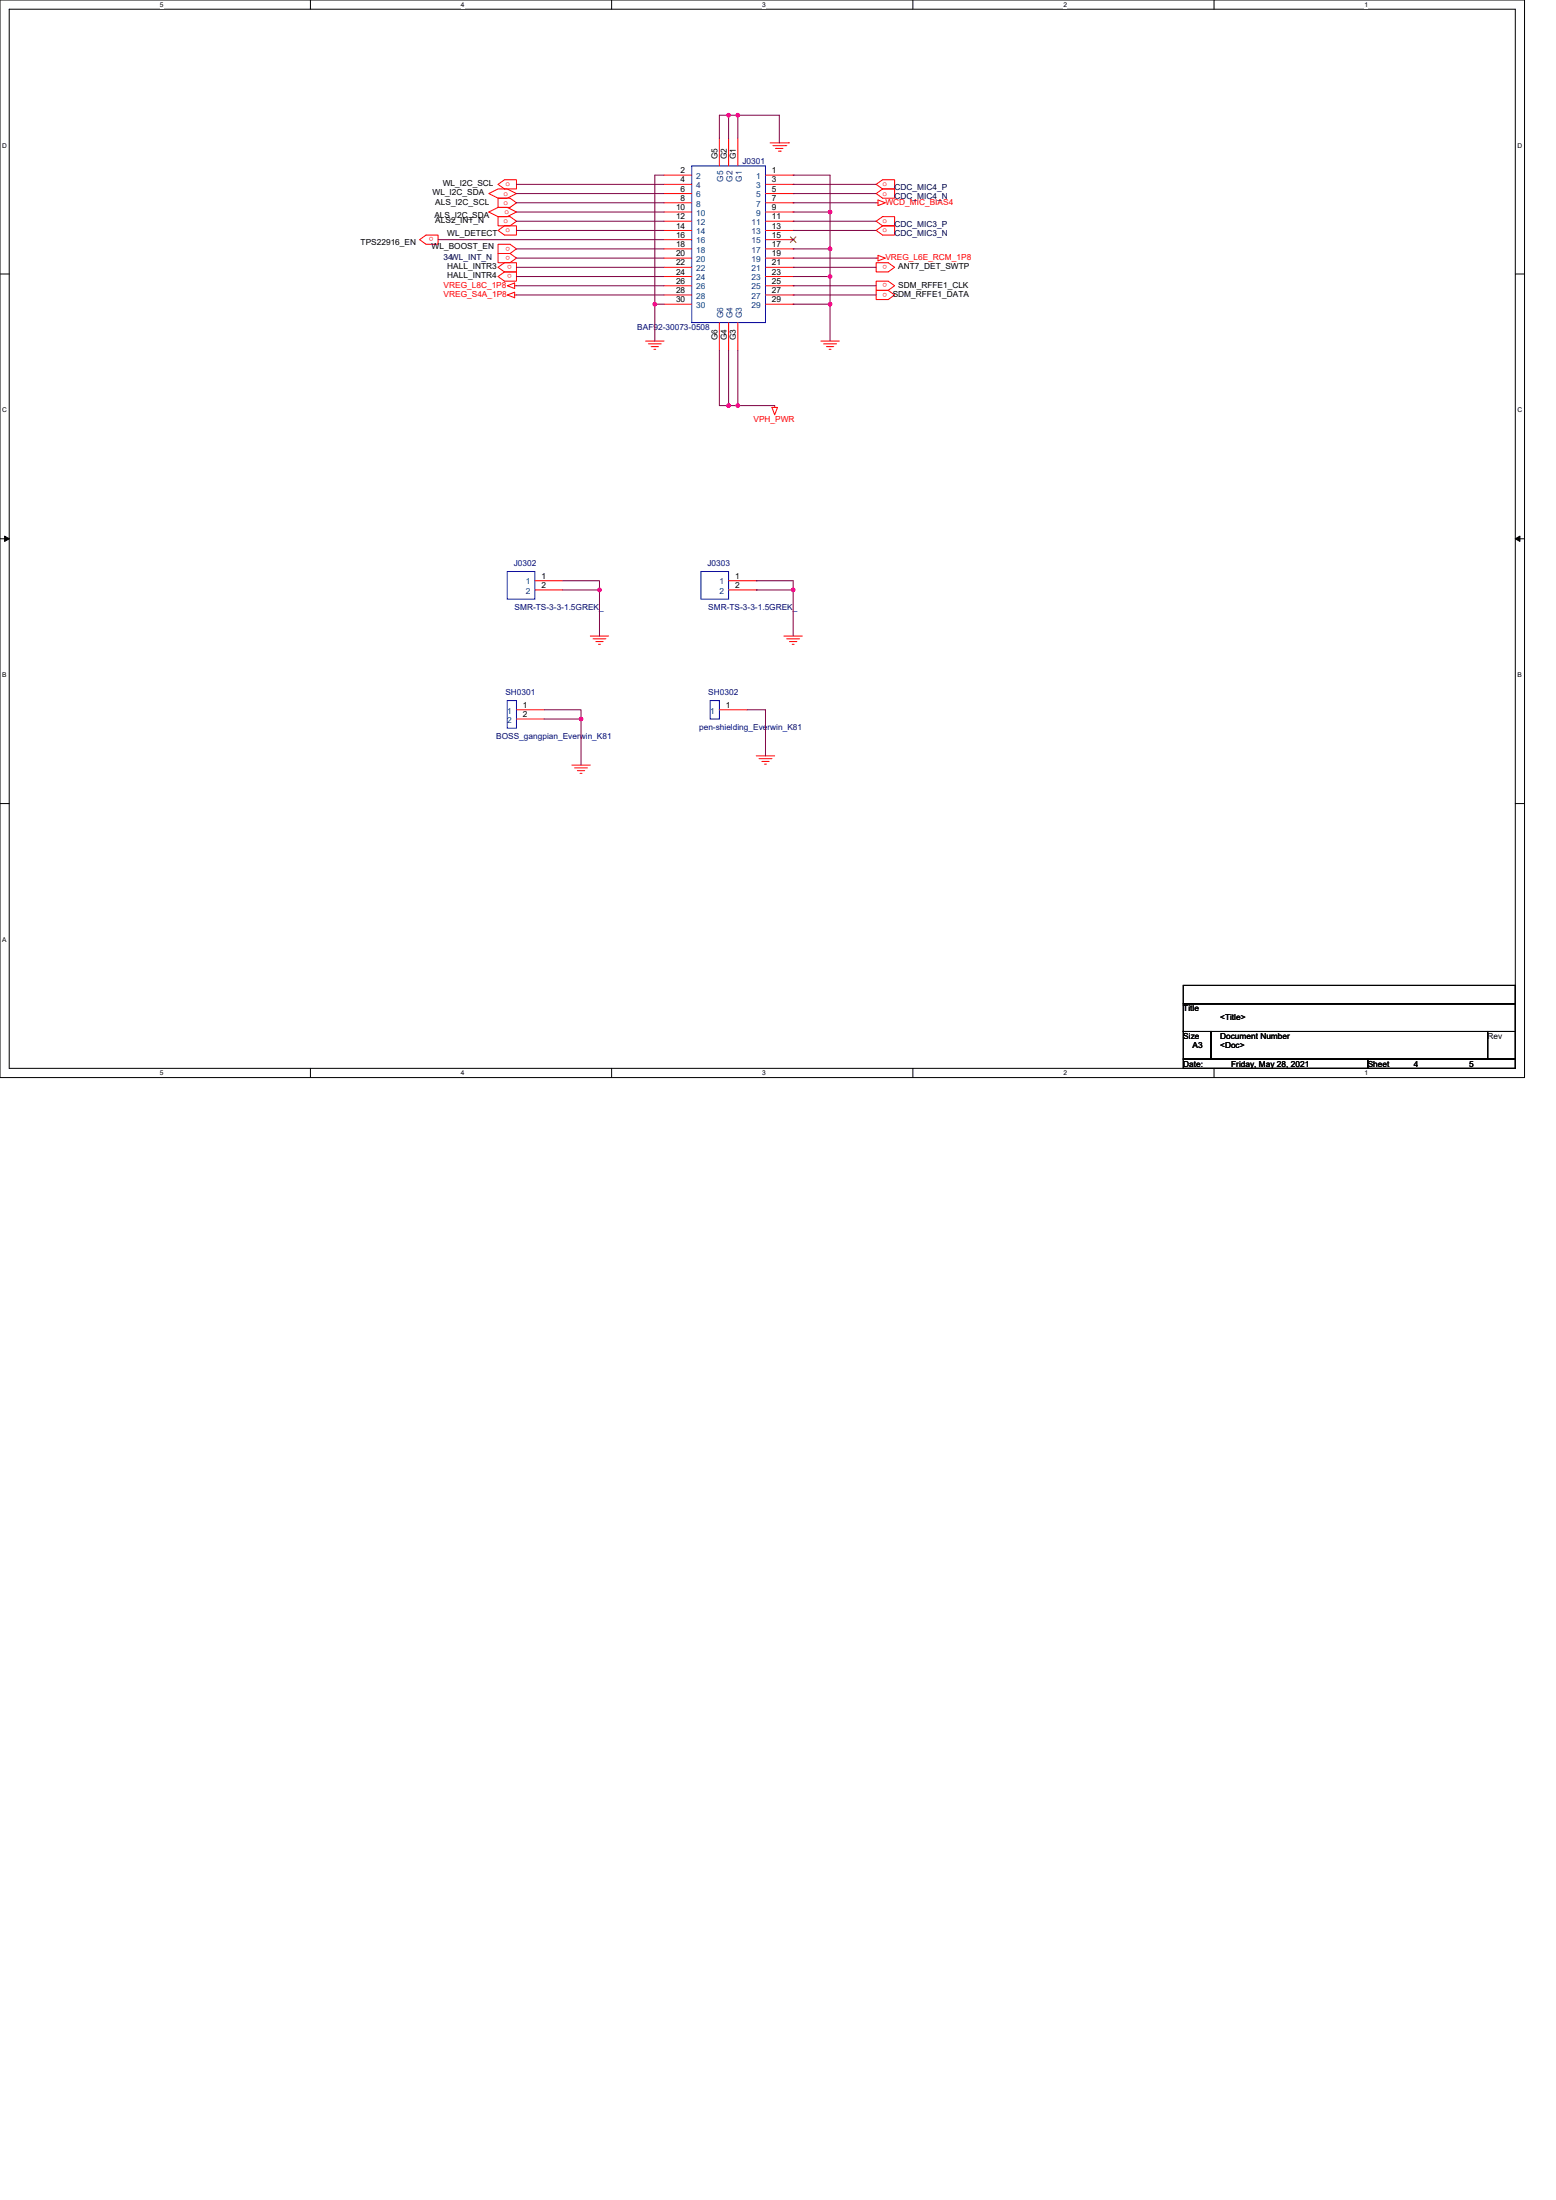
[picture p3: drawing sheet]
<svg xmlns="http://www.w3.org/2000/svg" width="210mm" height="297mm" viewBox="0 0 210 297" stroke-linecap="round" stroke-linejoin="round" font-family="sans-serif">
<path d="M0 0h205.7v145.5h-205.7zM1.2 1.2h203.3v143h-203.3z" fill="none" stroke="#000" stroke-width=".13"/>
<g fill="#fff">
<path d="M21.6 .1h.5v1h-.5z"/>
<path d="M21.6 144.4h.5v1h-.5z"/>
</g>
<path d="M41.9 0v1.2M41.9 144.2v1.3" fill="none" stroke="#000" stroke-width=".13"/>
<g fill="#fff">
<path d="M62.2 .1h.5v1h-.5z"/>
<path d="M62.2 144.4h.5v1h-.5z"/>
</g>
<path d="M82.5 0v1.2M82.5 144.2v1.3" fill="none" stroke="#000" stroke-width=".13"/>
<g fill="#fff">
<path d="M102.9 .1h.5v1h-.5z"/>
<path d="M102.9 144.4h.5v1h-.5z"/>
</g>
<path d="M123.2 0v1.2M123.2 144.2v1.3" fill="none" stroke="#000" stroke-width=".13"/>
<g fill="#fff">
<path d="M143.5 .1h.5v1h-.5z"/>
<path d="M143.5 144.4h.5v1h-.5z"/>
</g>
<path d="M163.8 0v1.2M163.8 144.2v1.3" fill="none" stroke="#000" stroke-width=".13"/>
<g fill="#fff">
<path d="M184.2 .1h.5v1h-.5z"/>
<path d="M184.2 144.4h.5v1h-.5z"/>
<path d="M.3 19.1h.7v1h-.7z"/>
<path d="M204.8 19.1h.6v1h-.6z"/>
<path d="M.3 54.9h.7v1h-.7z"/>
<path d="M204.8 54.9h.6v1h-.6z"/>
</g>
<path d="M0 37h1.2M204.5 37h1.2" fill="none" stroke="#000" stroke-width=".13"/>
<g fill="#fff">
<path d="M.3 90.6h.6v1h-.6z"/>
<path d="M204.8 90.6h.6v1h-.6z"/>
</g>
<path d="M0 72.7h1.2M204.5 72.7h1.2" fill="none" stroke="#000" stroke-width=".13"/>
<path d="M.6 72.4l.6 .3-.6 .4zM204.5 72.7l.6-.3v.7z" fill="#000" stroke="#000" stroke-width=".13"/>
<g fill="#fff">
<path d="M.3 126.4h.6v1h-.6z"/>
<path d="M204.8 126.4h.6v1h-.6z"/>
</g>
<path d="M0 108.5h1.2M204.5 108.5h1.2M159.7 133h44.8v2.5h-44.8zM159.7 135.5h44.8v3.8h-44.8zM159.7 139.3h3.7v3.7h-3.7zM163.4 139.3h37.4v3.7h-37.4zM200.8 139.3h3.7v3.7h-3.7zM159.7 143h24.9v1.2h-24.9zM184.6 143h19.9v1.2h-19.9z" fill="none" stroke="#000" stroke-width=".13"/>
<g fill="none" stroke="#f00" stroke-width=".13">
<path d="M97.1 18.7v3.7M98.3 18.7v3.7M99.6 18.7v3.7M103.9 19.3h2.5M104.3 19.7h1.7M106 19.7h.1M106.4 19.3h.1M56.6 32.4l.9-.7h1.6v1.3h-1.6zM66 26.1l1.2-.6h1.3l1.2 .6-1.2 .7h-1.3zM66 28.6l1.2-.6h1.3l1.2 .6-1.2 .6h-1.3zM67.2 24.9l.9-.6h1.6v1.2h-1.6zM67.2 31.1l.9-.6h1.6v1.2h-1.6z"/>
<path d="M67.2 36.1l.9-.6h1.6v1.2h-1.6zM67.2 37.3l.9-.6h1.6v1.3h-1.6zM67.2 26.8h1.6l.9 .6-.9 .6h-1.6zM67.2 29.2h1.6l.9 .7-.9 .6h-1.6zM67.2 33h1.6l.9 .6-.9 .6h-1.6zM67.2 34.2h1.6l.9 .6-.9 .7h-1.6zM68.5 38.6l.9-.4v.8zM68.5 39.8l.9-.3v.7zM69.4 38.6h.3M69.4 39.8h.3M89.6 23.6h3.7M89.6 24.9h3.7"/>
<path d="M89.6 26.1h3.7M89.6 27.4h3.7M89.6 28.6h3.7M89.6 29.9h3.7M89.6 31.1h3.7M89.6 32.4h3.7M89.6 33.6h3.7M89.6 34.8h3.7M89.6 36.1h3.7M89.6 37.3h3.7M89.6 38.6h3.7M89.6 39.8h3.7"/>
<path d="M103.3 23.6h3.7M103.3 24.9h3.7M103.3 26.1h3.7M103.3 27.4h3.7M103.3 28.6h3.7M103.3 29.9h3.7M103.3 31.1h3.7M103.3 32.4h3.7M103.3 33.6h3.7M103.3 34.8h3.7M103.3 36.1h3.7M103.3 37.3h3.7"/>
<path d="M103.3 38.6h3.7M103.3 39.8h3.7M104.7 20h1M104.7 20h.1M105 20.4h.3M105.3 20.4h.1M107 23.6h.1M107 24.9h.1M107 26.1h.1M107 27.4h.1M107 28.6h.1M107 29.9h.1"/>
<path d="M107 31.1h.1M107 32.4h.1M107 33.6h.1M107 34.8h.1M107 36.1h.1M107 37.3h.1M107 38.6h.1M107 39.8h.1M118.2 27.4h.3M118.2 34.8h.3M118.2 35.5h1.7l.8 .6-.8 .6h-1.7zM118.2 38h1.7l.8 .6-.8 .6h-1.7z"/>
<path d="M118.2 39.2h1.7l.8 .6-.8 .6h-1.7zM118.2 24.9l.9-.6h1.6v1.2h-1.6zM118.2 26.1l.9-.6h1.6v1.3h-1.6zM118.2 29.9l.9-.7h1.6v1.3h-1.6zM118.2 31.1l.9-.6h1.6v1.2h-1.6zM118.5 27l1 .4-1 .4zM118.5 34.5l1 .3-1 .4zM87.1 46.1h2.5M87.5 46.4h1.7M87.9 46.8h1M88.2 47.2h.3M89.6 41.1h3.7"/>
<path d="M97.1 43.6v3.7M98.3 43.6v3.7M99.6 43.6v3.7M103.3 41.1h3.7M104.2 55h.7l-.4 1zM104.5 54.8v.2M107 41.1h.1M110.8 46.1h2.5M111.1 46.4h1.8M111.5 46.8h1M111.9 47.2h.2M72.2 78.4h3.7"/>
<path d="M72.2 79.7h3.7M98.3 78.4h3.8M98.3 79.7h3.8M69.7 95.8h3.7M69.7 97.1h3.7M79.7 85.9h2.4M80 86.3h1.8M80.4 86.6h1M80.8 87h.2M97.1 95.8h3.7M105.8 85.9h2.5M106.2 86.3h1.7"/>
<path d="M106.5 86.6h1M106.9 87h.3M77.2 103.3h2.5M77.5 103.7h1.8M77.9 104.1h1M78.3 104.4h.2M102.1 102.1h2.4M102.4 102.4h1.8M102.8 102.8h1M103.2 103.2h.2"/>
</g>
<path d="M93.3 22.4h10v21.2h-10zM68.5 77.2h3.7v3.7h-3.7zM94.6 77.2h3.7v3.7h-3.7zM68.5 94.6h1.2v3.7h-1.2zM95.8 94.6h1.3v2.5h-1.3z" fill="none" stroke="#00f" stroke-width=".13"/>
<path d="M106.7 32l.7 .7M107.4 32l-.7 .7" fill="none" stroke="#804000" stroke-width=".13"/>
<path d="M89.6 23.6h-1.2v17.5" fill="none" stroke="#800040" stroke-width=".13"/>
<circle cx="88.4" cy="41.1" r=".24" fill="#f0f"/>
<circle cx="88.4" cy="41.1" r=".24" fill="none" stroke="#f0f" stroke-width=".13"/>
<g fill="none" stroke="#800040" stroke-width=".13">
<path d="M99.6 15.6h-1.3v3.1M105.2 15.6v3.7M59.1 32.4h30.5M69.7 24.9h19.9M69.7 26.1h19.9M69.7 27.4h19.9M69.7 28.6h19.9M69.7 29.9h19.9M69.7 31.1h19.9M69.7 33.6h19.9M69.7 34.8h19.9M69.7 36.1h19.9"/>
<path d="M69.7 37.3h19.9M69.7 38.6h19.9M107 23.6h5v5M107 28.6h5M107 24.9h11.2M107 26.1h11.2M107 27.4h11.2M107 29.9h11.2M107 31.1h11.2M112 28.6v5"/>
</g>
<g fill="#f0f" stroke="#f0f" stroke-width=".13">
<circle cx="112" cy="28.6" r=".24"/>
<circle cx="112" cy="33.6" r=".24"/>
</g>
<circle cx="98.3" cy="15.6" r=".24" fill="#f0f"/>
<circle cx="98.3" cy="15.6" r=".24" fill="none" stroke="#f0f" stroke-width=".13"/>
<path d="M99.6 15.6v3.1M99.6 15.6h.1M99.6 15.6h5.6" fill="none" stroke="#800040" stroke-width=".13"/>
<circle cx="99.6" cy="15.6" r=".24" fill="#f0f"/>
<circle cx="99.6" cy="15.6" r=".24" fill="none" stroke="#f0f" stroke-width=".13"/>
<g fill="none" stroke="#800040" stroke-width=".13">
<path d="M98.3 15.6h-1.2v3.1M69.7 39.8h19.9M107 33.6h5v3.7M107 37.3h5M107 34.8h11.2M107 36.1h11.2M107 38.6h11.2M107 39.8h11.2M112 37.3v3.8M89.6 41.1h-1.2v5M97.1 47.3v7.5h1.2M98.3 54.8h1.3"/>
<path d="M98.3 47.3v7.5M99.6 54.8h4.9M99.6 47.3v7.5M107 41.1h5M112 41.1v5M75.9 79.7h5M75.9 78.4h5v1.3M80.9 79.7v6.2M102.1 78.4h4.9v1.3M102.1 79.7h4.9M102.1 78.4h.1M102.1 79.7h.1"/>
<path d="M107 79.7v6.2M73.4 95.8h5v1.3M73.4 97.1h5M78.4 97.1v6.2M100.8 95.8h2.5v6.3"/>
</g>
<g fill="#f0f" stroke="#f0f" stroke-width=".13">
<circle cx="99.6" cy="54.8" r=".24"/>
<circle cx="98.3" cy="54.8" r=".24"/>
<circle cx="112" cy="41.1" r=".24"/>
<circle cx="112" cy="37.3" r=".24"/>
<circle cx="80.9" cy="79.7" r=".24"/>
<circle cx="107" cy="79.7" r=".24"/>
<circle cx="78.4" cy="97.1" r=".24"/>
</g>
<circle cx="88.4" cy="41.1" r=".24" fill="#f0f"/>
<circle cx="88.4" cy="41.1" r=".24" fill="none" stroke="#f0f" stroke-width=".13"/>
<g fill="#f0f" stroke="#f0f" stroke-width=".13">
<circle cx="112" cy="28.6" r=".24"/>
<circle cx="112" cy="33.6" r=".24"/>
</g>
<circle cx="98.3" cy="15.6" r=".24" fill="#f0f"/>
<circle cx="98.3" cy="15.6" r=".24" fill="none" stroke="#f0f" stroke-width=".13"/>
<circle cx="99.6" cy="15.6" r=".24" fill="#f0f"/>
<circle cx="99.6" cy="15.6" r=".24" fill="none" stroke="#f0f" stroke-width=".13"/>
<g fill="#f0f" stroke="#f0f" stroke-width=".13">
<circle cx="99.6" cy="54.8" r=".24"/>
<circle cx="98.3" cy="54.8" r=".24"/>
<circle cx="112" cy="41.1" r=".24"/>
<circle cx="112" cy="37.3" r=".24"/>
<circle cx="80.9" cy="79.7" r=".24"/>
<circle cx="107" cy="79.7" r=".24"/>
<circle cx="78.4" cy="97.1" r=".24"/>
</g>
<g font-size="1.1">
<text x="91.9" y="23.4">2</text>
<text x="96.8" y="21.5" transform="rotate(-90 96.8 21.5)">G5</text>
<text x="98.1" y="21.5" transform="rotate(-90 98.1 21.5)">G2</text>
<text x="99.3" y="21.5" transform="rotate(-90 99.3 21.5)">G1</text>
<text x="104.2" y="23.4">1</text>
<text x="58.4" y="26.4">WL_I2C_SDA</text>
<text x="58.6" y="29.4">ALS_I2C_SDA</text>
<text x="58.7" y="27.6">ALS_I2C_SCL</text>
<text x="59.7" y="25.1">WL_I2C_SCL</text>
<text x="91.2" y="28.4">10</text>
<text x="91.2" y="29.6">12</text>
<text x="91.9" y="24.6">4</text>
<text x="91.9" y="25.9">6</text>
<text x="91.9" y="27.1">8</text>
<text x="104.2" y="24.6">3</text>
<text x="104.2" y="25.9">5</text>
<text x="104.2" y="27.1">7</text>
<text x="104.2" y="28.4">9</text>
<text x="104.2" y="29.6">11</text>
<text x="48.7" y="33.1">TPS22916_EN</text>
<text x="58.2" y="33.6">WL_BOOST_EN</text>
<text x="58.7" y="30.1">ALS2_INT_N</text>
<text x="60.4" y="31.9">WL_DETECT</text>
<text x="91.2" y="30.9">14</text>
<text x="91.2" y="32.1">16</text>
<text x="91.2" y="33.4">18</text>
<text x="91.2" y="34.6">20</text>
<text x="91.2" y="35.8">22</text>
<text x="104.2" y="30.9">13</text>
<text x="104.2" y="32.1">15</text>
<text x="104.2" y="33.4">17</text>
<text x="104.2" y="34.6">19</text>
<text x="104.2" y="35.8">21</text>
<text x="60.4" y="36.3">HALL_INTR3</text>
<text x="60.4" y="37.6">HALL_INTR4</text>
<text x="91.2" y="37.1">24</text>
<text x="91.2" y="38.3">26</text>
<text x="91.2" y="39.6">28</text>
<text x="91.2" y="40.8">30</text>
<text x="104.2" y="37.1">23</text>
<text x="104.2" y="38.3">25</text>
<text x="104.2" y="39.6">27</text>
<text x="104.2" y="40.8">29</text>
<text x="120.5" y="40.1">SDM_RFFE1_DATA</text>
<text x="121.2" y="36.3">ANT7_DET_SWTP</text>
<text x="121.2" y="38.8">SDM_RFFE1_CLK</text>
<text x="96.8" y="45.9" transform="rotate(-90 96.8 45.9)">G6</text>
<text x="98.1" y="45.9" transform="rotate(-90 98.1 45.9)">G4</text>
<text x="99.3" y="45.9" transform="rotate(-90 99.3 45.9)">G3</text>
<text x="73.1" y="78.2">1</text>
<text x="73.1" y="79.4">2</text>
<text x="99.2" y="78.2">1</text>
<text x="99.2" y="79.4">2</text>
<text x="70.6" y="95.6">1</text>
<text x="97.9" y="95.6">1</text>
<text x="70.6" y="96.8">2</text>
<text x="159.7" y="136.5">Title</text>
<text x="164.7" y="137.8">&lt;Title&gt;</text>
<text x="159.7" y="140.3">Size</text>
<text x="160.9" y="141.5">A3</text>
<text x="164.7" y="140.3">Document Number</text>
<text x="164.7" y="141.5">&lt;Doc&gt;</text>
<text x="200.8" y="140.3">Rev</text>
<text x="159.7" y="144">Date:</text>
<text x="166.2" y="144">Friday, May 28, 2021</text>
<text x="184.6" y="144">Sheet</text>
<text x="190.8" y="144">4</text>
<text x="198.3" y="144">5</text>
</g>
<g font-size="1.1" fill="#000080">
<text x="100.2" y="22.2">J0301</text>
<text x="86" y="44.6">BAF92-30073-0508</text>
<text x="69.3" y="76.4">J0302</text>
<text x="95.5" y="76.4">J0303</text>
<text x="69.4" y="82.4">SMR-TS-3-3-1.5GREK_</text>
<text x="95.6" y="82.4">SMR-TS-3-3-1.5GREK_</text>
<text x="68.2" y="93.9">SH0301</text>
<text x="95.6" y="93.9">SH0302</text>
<text x="67" y="99.8">BOSS_gangpian_Everwin_K81</text>
<text x="94.3" y="98.6">pen-shielding_Everwin_K81</text>
</g>
<g font-size="1.1" fill="#f00">
<text x="68" y="26.4">o</text>
<text x="68" y="27.6">o</text>
<text x="68.1" y="28.9">o</text>
<text x="68.2" y="25.2">o</text>
<text x="119.1" y="25.2">o</text>
<text x="119.1" y="26.4">o</text>
<text x="119.5" y="27.6">WCD_MIC_BIAS4</text>
<text x="58.5" y="32" transform="rotate(-180 58.5 32)">o</text>
<text x="68" y="30.1">o</text>
<text x="68.2" y="31.4">o</text>
<text x="68.8" y="33.3" transform="rotate(-180 68.8 33.3)">o</text>
<text x="68.8" y="34.5" transform="rotate(-180 68.8 34.5)">o</text>
<text x="69.1" y="35.8" transform="rotate(-180 69.1 35.8)">o</text>
<text x="119.1" y="30.1">o</text>
<text x="119.1" y="31.4">o</text>
<text x="119.5" y="35.1">VREG_L6E_RCM_1P8</text>
<text x="119.7" y="35.8" transform="rotate(-180 119.7 35.8)">o</text>
<text x="59.9" y="38.8">VREG_L8C_1P8</text>
<text x="59.9" y="40.1">VREG_S4A_1P8</text>
<text x="69.1" y="37" transform="rotate(-180 69.1 37)">o</text>
<text x="119.7" y="38.3" transform="rotate(-180 119.7 38.3)">o</text>
<text x="119.7" y="39.5" transform="rotate(-180 119.7 39.5)">o</text>
<text x="101.7" y="57">VPH_PWR</text>
</g>
<g font-size="1.1" fill="#004080">
<text x="94" y="24.1">2</text>
<text x="94" y="25.4">4</text>
<text x="94" y="26.6">6</text>
<text x="94" y="27.9">8</text>
<text x="94" y="29.1">10</text>
<text x="97.6" y="24.5" transform="rotate(-90 97.6 24.5)">G5</text>
<text x="98.8" y="24.5" transform="rotate(-90 98.8 24.5)">G2</text>
<text x="100.1" y="24.5" transform="rotate(-90 100.1 24.5)">G1</text>
<text x="102.1" y="24.1">1</text>
<text x="102.1" y="25.4">3</text>
<text x="102.1" y="26.6">5</text>
<text x="102.1" y="27.9">7</text>
<text x="102.1" y="29.1">9</text>
<text x="94" y="30.4">12</text>
<text x="94" y="31.6">14</text>
<text x="94" y="32.9">16</text>
<text x="94" y="34.1">18</text>
<text x="94" y="35.4">20</text>
<text x="101.4" y="30.4">11</text>
<text x="101.4" y="31.6">13</text>
<text x="101.4" y="32.9">15</text>
<text x="101.4" y="34.1">17</text>
<text x="101.4" y="35.4">19</text>
<text x="94" y="36.6">22</text>
<text x="94" y="37.8">24</text>
<text x="94" y="39.1">26</text>
<text x="94" y="40.3">28</text>
<text x="94" y="41.6">30</text>
<text x="101.4" y="36.6">21</text>
<text x="101.4" y="37.8">23</text>
<text x="101.4" y="39.1">25</text>
<text x="101.4" y="40.3">27</text>
<text x="101.4" y="41.6">29</text>
<text x="97.6" y="42.9" transform="rotate(-90 97.6 42.9)">G6</text>
<text x="98.8" y="42.9" transform="rotate(-90 98.8 42.9)">G4</text>
<text x="100.1" y="42.9" transform="rotate(-90 100.1 42.9)">G3</text>
<text x="70.9" y="78.9">1</text>
<text x="70.9" y="80.2">2</text>
<text x="97.1" y="78.9">1</text>
<text x="97.1" y="80.2">2</text>
<text x="68.5" y="96.3">1</text>
<text x="68.5" y="97.6">2</text>
<text x="95.8" y="96.3">1</text>
</g>
<g font-size="1.1" fill="#000040">
<text x="120.7" y="25.6">CDC_MIC4_P</text>
<text x="120.7" y="26.9">CDC_MIC4_N</text>
<text x="59.9" y="35.1">34WL_INT_N</text>
<text x="120.7" y="30.6">CDC_MIC3_P</text>
<text x="120.7" y="31.9">CDC_MIC3_N</text>
</g>
<g font-size=".9">
<text x="21.6" y=".9">5</text>
<text x="62.2" y=".9">4</text>
<text x="102.9" y=".9">3</text>
<text x="143.5" y=".9">2</text>
<text x="184.2" y=".9">1</text>
<text x=".3" y="19.9">D</text>
<text x="204.8" y="19.9">D</text>
<text x=".3" y="55.7">C</text>
<text x="204.8" y="55.7">C</text>
<text x=".3" y="91.4">B</text>
<text x="204.8" y="91.4">B</text>
<text x=".3" y="127.2">A</text>
<text x="21.6" y="145.2">5</text>
<text x="62.2" y="145.2">4</text>
<text x="102.9" y="145.2">3</text>
<text x="143.5" y="145.2">2</text>
<text x="184.2" y="145.2">1</text>
</g>
</svg>
